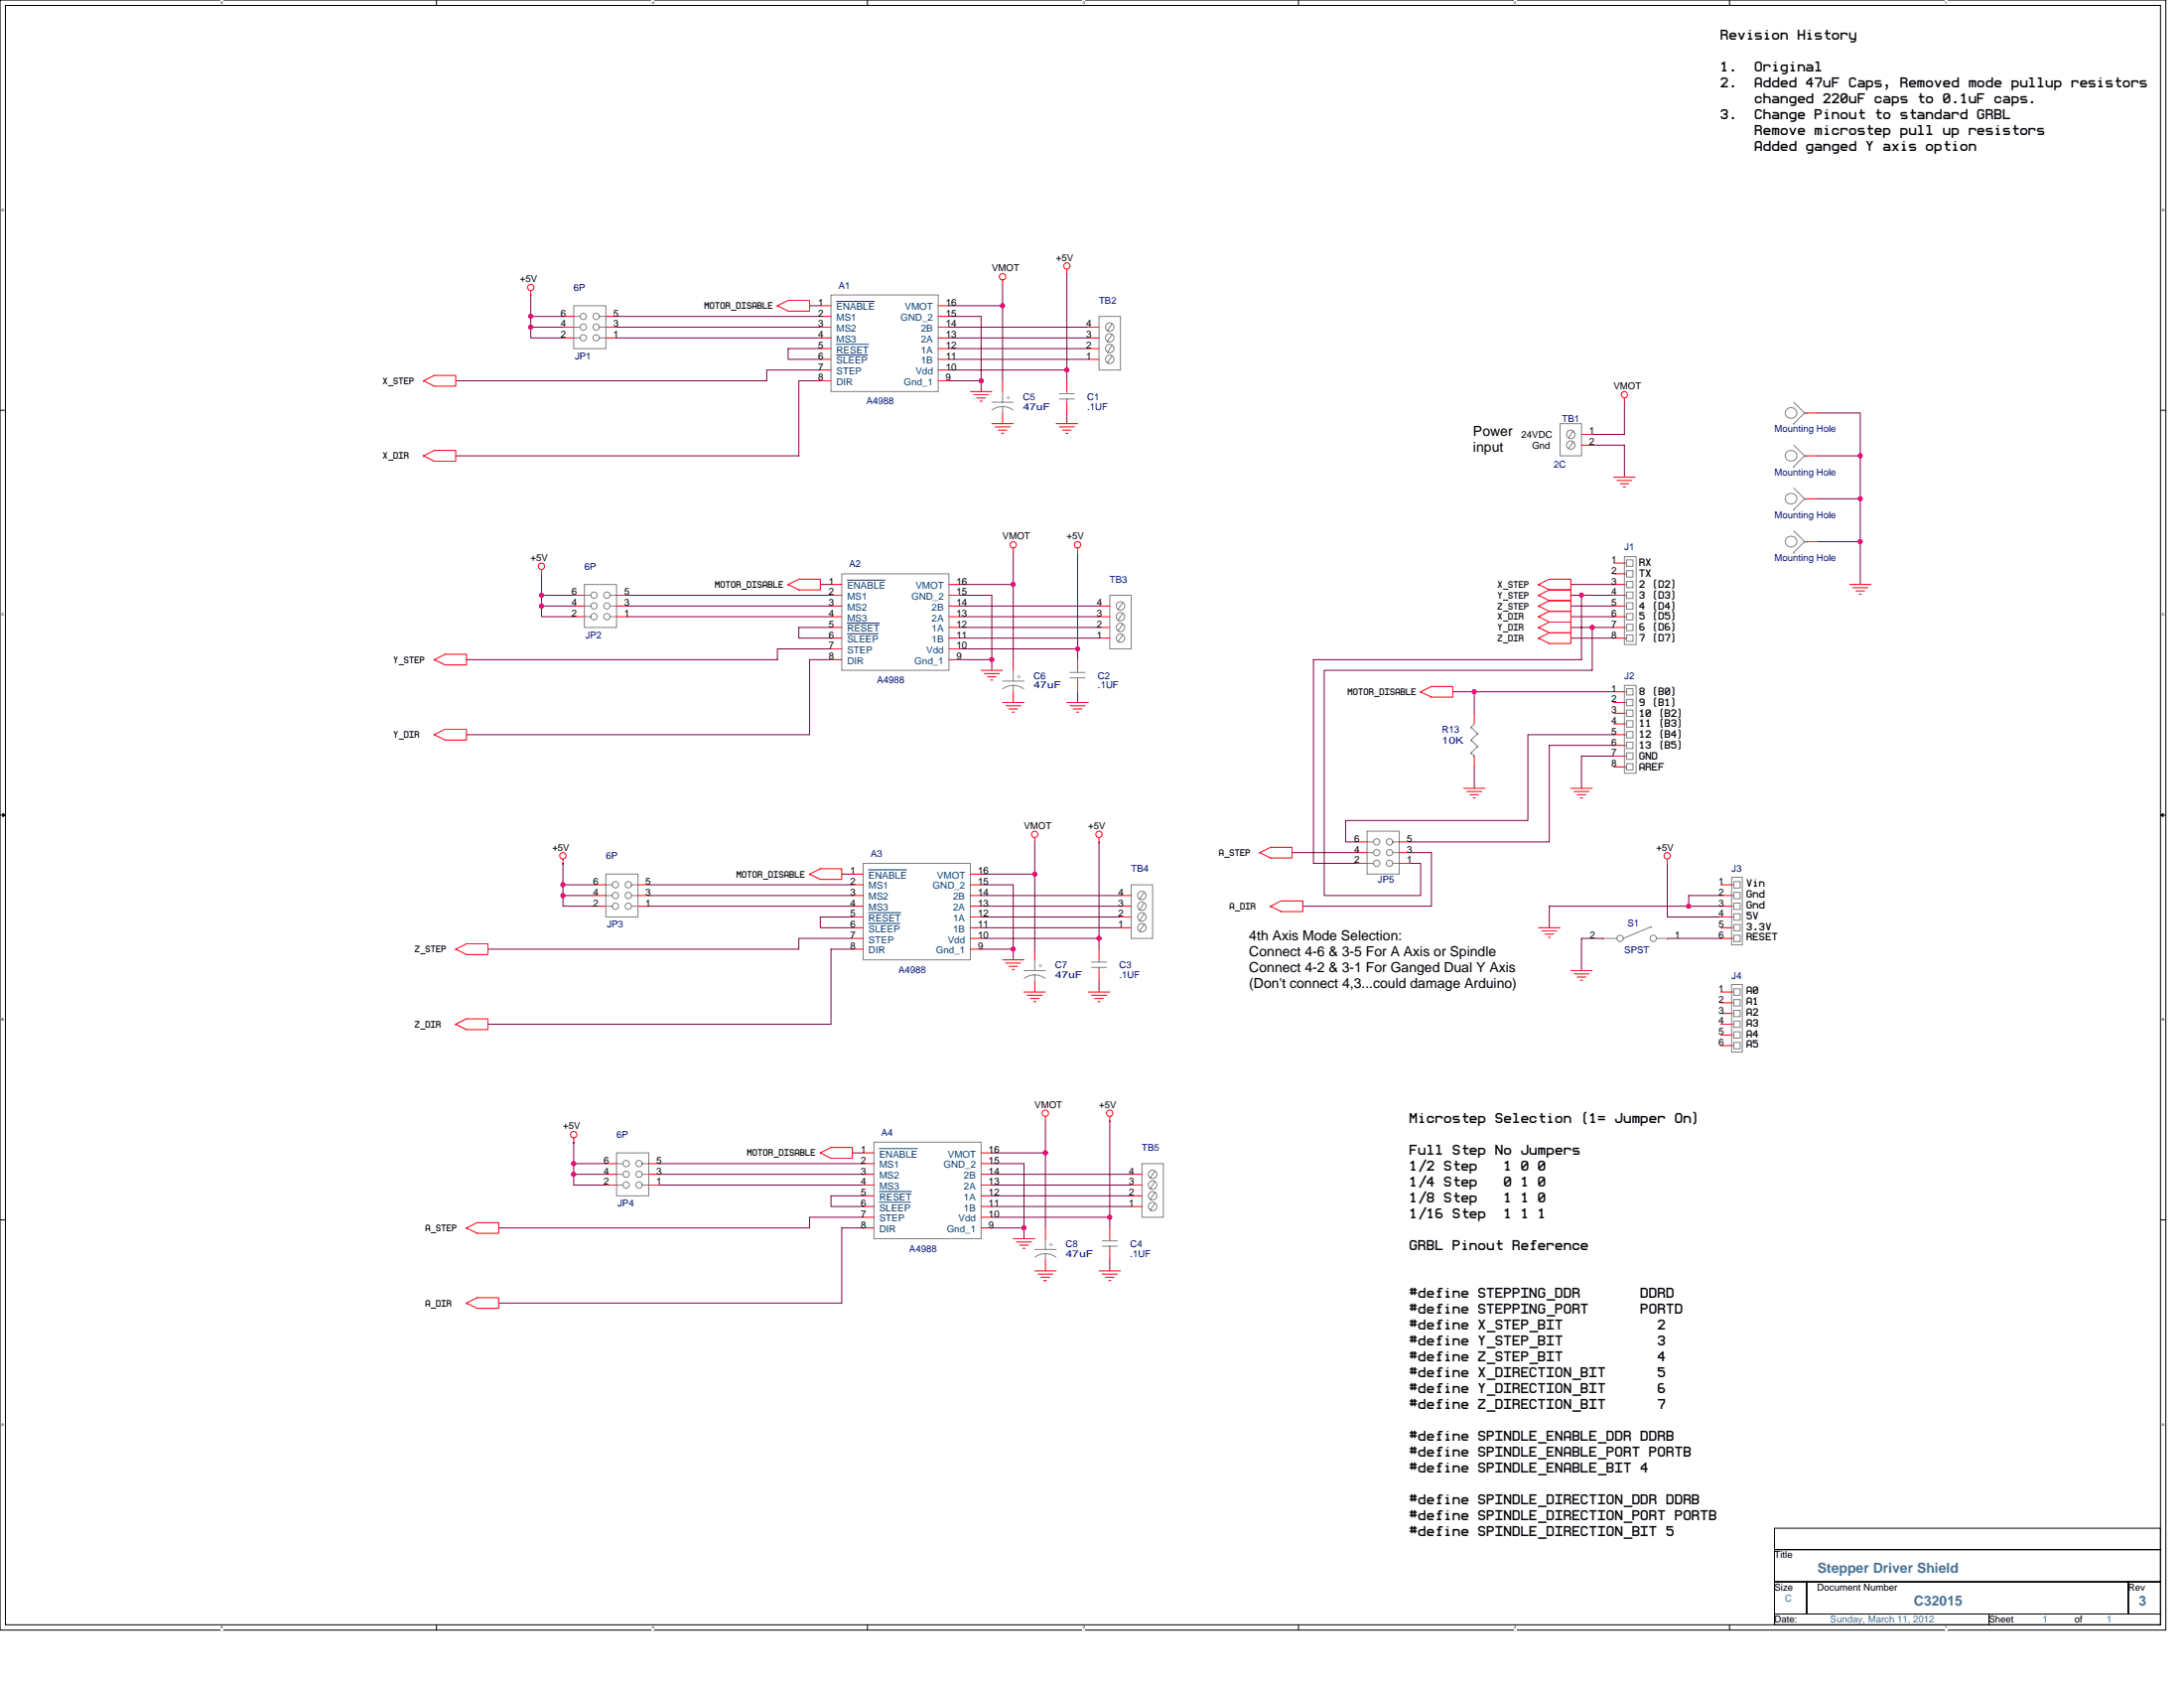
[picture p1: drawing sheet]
<svg xmlns="http://www.w3.org/2000/svg" width="559mm" height="432mm" viewBox="0 0 559 432" stroke-linecap="round" stroke-linejoin="round" font-family="sans-serif">
<path d="M0 0h554.1v417h-554.1zM1.4 1.4h551.4v414.2h-551.4z" fill="none" stroke="#000" stroke-width=".25"/>
<g fill="#fff">
<path d="M56.5 .2h.6v1.1h-.6z"/>
<path d="M56.5 415.8h.6v1.1h-.6z"/>
</g>
<path d="M111.7 0v1.4M111.7 415.6v1.4" fill="none" stroke="#000" stroke-width=".25"/>
<g fill="#fff">
<path d="M166.8 .2h.6v1.1h-.6z"/>
<path d="M166.8 415.8h.6v1.1h-.6z"/>
</g>
<path d="M222 0v1.4M222 415.6v1.4" fill="none" stroke="#000" stroke-width=".25"/>
<g fill="#fff">
<path d="M277.1 .2h.5v1.1h-.5z"/>
<path d="M277.1 415.8h.5v1.1h-.5z"/>
</g>
<path d="M332.2 0v1.4M332.2 415.6v1.4" fill="none" stroke="#000" stroke-width=".25"/>
<g fill="#fff">
<path d="M387.4 .2h.5v1.1h-.5z"/>
<path d="M387.4 415.8h.5v1.1h-.5z"/>
</g>
<path d="M442.5 0v1.4M442.5 415.6v1.4" fill="none" stroke="#000" stroke-width=".25"/>
<g fill="#fff">
<path d="M497.6 .2h.6v1.1h-.6z"/>
<path d="M497.6 415.8h.6v1.1h-.6z"/>
<path d="M.4 53.2h.7v1.1h-.7z"/>
<path d="M553.1 53.2h.7v1.1h-.7z"/>
<path d="M.4 156.7h.7v1.1h-.7z"/>
<path d="M553.1 156.7h.7v1.1h-.7z"/>
</g>
<path d="M0 104.9h1.4M552.8 104.9h1.4" fill="none" stroke="#000" stroke-width=".25"/>
<g fill="#fff">
<path d="M.4 260.3h.6v1.1h-.6z"/>
<path d="M553.1 260.3h.7v1.1h-.7z"/>
</g>
<path d="M0 208.5h1.4M552.8 208.5h1.4" fill="none" stroke="#000" stroke-width=".25"/>
<path d="M.7 208.1l.7 .4-.7 .4zM552.8 208.5l.7-.4v.8z" fill="#000" stroke="#000" stroke-width=".25"/>
<g fill="#fff">
<path d="M.4 363.8h.6v1.1h-.6z"/>
<path d="M553.1 363.8h.7v1.1h-.7z"/>
</g>
<path d="M0 312.1h1.4M552.8 312.1h1.4M454 390.9h98.8v5.5h-98.8zM454 396.4h98.8v8.2h-98.8zM454 404.6h8.3v8.3h-8.3zM454 412.9h54.9v2.7h-54.9zM462.3 404.6h82.3v8.3h-82.3zM508.9 412.9h43.9v2.7h-43.9zM544.6 404.6h8.2v8.3h-8.2z" fill="none" stroke="#000" stroke-width=".25"/>
<g fill="none" stroke="#800040" stroke-width=".25">
<path d="M135.8 75.5h.1M135.8 75.5v5.4M207.1 78.2h2.8M242.8 78.2h13.7M256.5 72.7v5.5M256.5 78.2h.1M256.5 78.2v19.2M273 70h.1M273 70v24.7M135.8 80.9h8.2M135.8 83.7v2.7h8.2M135.8 83.7h.1"/>
<path d="M135.8 80.9v2.8h8.2M157.8 80.9h52.1M157.8 83.7h52.1M157.8 86.4h52.1M209.9 89.2h-8.2v2.7h8.2M209.9 94.7h-13.7v2.7h-79.6M209.9 97.4h-5.5v19.2h-87.8M242.8 80.9h8.2v16.5M242.8 83.7h35.7M242.8 86.4h35.7M242.8 89.2h35.7M242.8 91.9h35.7"/>
<path d="M242.8 97.4h8.2M242.8 94.7h30.2M251 97.4h.1M251 97.4v2.8M273 94.7v2.7M273 105.6v2.8M407.4 113.9h8.2v8.2M415.6 102.9v8.2h-8.2M465 105.6h11v11M465 116.6h11M476 116.6h.1M476 116.6v32.9"/>
<path d="M465 138.6h11M465 127.6h11M476 138.6h.1M476 127.6h.1M138.6 146.8h.1M138.6 152.3h8.2M138.6 155v2.8h8.2M138.6 155h.1M138.6 152.3v2.7h8.2M138.6 146.8v5.5M160.5 157.8h52.1M160.5 155h52.1"/>
<path d="M160.5 152.3h52.1M209.9 149.5h2.7M245.5 149.5h13.7M245.5 152.3h8.3v16.4M245.5 155h35.7M245.5 157.8h35.7M259.2 141.3v8.2M259.2 149.5h.1M259.2 149.5v19.2M275.7 141.3h.1M275.7 141.3v24.7M401.9 149.5h11"/>
<path d="M401.9 157.8h11M401.9 155h11M401.9 152.3h.1M401.9 152.3h2.7M404.6 152.3h8.3M404.6 152.3v16.4h-68.5v52.2h10.9M404.6 152.3h.1M212.6 160.5h-8.2v2.7h8.2M212.6 166h-13.7v2.7h-79.5M212.6 168.7h-5.5v19.2h-87.7M245.5 160.5h35.7M245.5 163.2h35.7"/>
<path d="M245.5 168.7h8.3M245.5 166h30.2M253.8 168.7h.1M253.8 168.7v2.8M275.7 166v2.7M275.7 177v2.7M371.7 177h5.5v5.5M377.2 177h.1M377.2 177h35.7M401.9 163.2h11M401.9 160.5h5.5v11h-68.6v57.6h24.7v-8.2h-2.7M407.4 160.5h.1"/>
<path d="M407.4 160.5h5.5M377.2 196.2v5.5M412.9 193.4h-8.3v8.3M412.9 190.7h-16.5v24.7h-35.6M412.9 187.9h-22v22h-46.6v5.5h2.7M264.8 215.4v8.2M281.2 215.4h.1M281.2 215.4v24.7M330.6 218.1h16.4M360.8 218.1h5.4v13.7h-32.9M144 220.9h.1M144 226.3h8.3"/>
<path d="M144 229.1v2.7h8.3M144 229.1h.1M144 226.3v2.8h8.3M144 220.9v5.4M166 229.1h52.1M166 231.8h52.1M166 226.3h52.1M215.4 223.6h2.7M218.1 234.6h-8.2v2.7h8.2M251 223.6h13.8M251 226.3h8.2v16.5M251 229.1h35.7"/>
<path d="M251 231.8h35.7M251 234.6h35.7M251 237.3h35.7M264.8 223.6h.1M264.8 223.6v19.2M426.6 220.9v13.7h13.7M432.1 231.8h.1M432.1 231.8h-35.7v5.5M432.1 231.8h8.2M440.3 229.1h-8.2v2.7M218.1 240.1h-13.7v2.7h-79.6M218.1 242.8h-5.5v19.2h-87.8"/>
<path d="M251 242.8h8.2M251 240.1h30.2M259.2 242.8h.1M259.2 242.8v2.7M281.2 240.1v2.7M281.2 251v2.8M410.1 240.1h-5.5v8.2M426.6 240.1h13.7M146.8 292.2h.1M146.8 297.7v2.7M146.8 297.7h8.2M146.8 292.2v5.5"/>
<path d="M168.7 297.7h52.2M218.1 294.9h2.8M253.8 294.9h13.7M253.8 297.7h8.2v16.4M267.5 286.7v8.2M267.5 294.9h.1M267.5 294.9v19.2M284 286.7h.1M284 286.7v24.7M146.8 300.4h.1M146.8 300.4h8.2M146.8 300.4v2.7h8.2"/>
<path d="M168.7 300.4h52.2M168.7 303.1h52.2M220.9 305.9h-8.3v2.7h8.3M220.9 311.4h-13.8v2.7h-79.5M220.9 314.1h-5.5v19.2h-87.8M253.8 300.4h35.6M253.8 303.1h35.6M253.8 305.9h35.6M253.8 308.6h35.6M253.8 314.1h8.2M253.8 311.4h30.2M262 314.1h.1"/>
<path d="M262 314.1v2.8M284 311.4v2.7M284 322.3v2.8"/>
</g>
<g fill="#f0f" stroke="#f0f" stroke-width=".25">
<circle cx="251" cy="97.4" r=".54"/>
<circle cx="135.8" cy="80.9" r=".54"/>
<circle cx="273" cy="94.6" r=".54"/>
<circle cx="135.8" cy="83.7" r=".54"/>
<circle cx="253.8" cy="168.7" r=".54"/>
<circle cx="138.5" cy="152.3" r=".54"/>
<circle cx="275.7" cy="166" r=".54"/>
<circle cx="138.5" cy="155" r=".54"/>
<circle cx="259.2" cy="242.8" r=".54"/>
<circle cx="144" cy="226.3" r=".54"/>
<circle cx="281.2" cy="240" r=".54"/>
<circle cx="144" cy="229.1" r=".54"/>
<circle cx="146.8" cy="297.7" r=".54"/>
<circle cx="262" cy="314.1" r=".54"/>
<circle cx="283.9" cy="311.4" r=".54"/>
<circle cx="146.8" cy="300.4" r=".54"/>
<circle cx="432.1" cy="231.8" r=".54"/>
<circle cx="407.4" cy="160.5" r=".54"/>
<circle cx="377.2" cy="176.9" r=".54"/>
<circle cx="476" cy="138.5" r=".54"/>
<circle cx="476" cy="116.6" r=".54"/>
<circle cx="476" cy="127.6" r=".54"/>
<circle cx="256.5" cy="78.2" r=".54"/>
<circle cx="267.5" cy="294.9" r=".54"/>
<circle cx="259.2" cy="149.5" r=".54"/>
<circle cx="264.7" cy="223.6" r=".54"/>
<circle cx="404.6" cy="152.3" r=".54"/>
</g>
<g fill="none" stroke="#f00" stroke-width=".25">
<path d="M135.8 74.4v1.1M198.9 78.2l2.8-1.4h5.4v2.8h-5.4zM198.9 78.2h.1M209.9 78.2h2.7M240.1 78.2h2.7M256.5 71.6v1.1M273 68.9v1.1M108.4 97.4l2.7-1.4h5.5v2.8h-5.5zM108.4 97.4h.1M144 80.9h2.8M144 83.7h2.8M144 86.4h2.8"/>
<path d="M155 80.9h2.8M155 83.7h2.8M155 86.4h2.8M209.9 80.9h2.7M209.9 83.7h2.7M209.9 86.4h2.7M209.9 89.2h2.7M209.9 91.9h2.7M209.9 94.7h2.7M209.9 97.4h2.7M240.1 80.9h2.7M240.1 83.7h2.7"/>
<path d="M240.1 86.4h2.7M240.1 89.2h2.7M240.1 91.9h2.7M240.1 94.7h2.7M240.1 97.4h2.7M256.5 97.4v2.8M273 97.4v2.8M278.5 83.7h2.7M278.5 86.4h2.7M278.5 89.2h2.7M278.5 91.9h2.7M108.4 116.6l2.7-1.4h5.5v2.8h-5.5z"/>
<path d="M108.4 116.6h.1M248.3 100.2h5.5M249.1 101h3.8M249.9 101.8h2.2M250.8 102.6h.5M253.8 108.4h5.4M254.6 109.2h3.8M255.4 110h2.2M256.2 110.8h.6M256.5 105.6v2.8M270.2 108.4h5.5M271.1 109.2h3.8"/>
<path d="M271.9 110h2.2M272.7 110.8h.5M273 102.9v2.7M404.6 111.1h2.8M404.6 113.9h2.8M415.6 101.8v1.1M462.3 105.6h2.7M462.3 116.6h2.7M412.9 122.1h5.5M413.7 122.9h3.8M414.5 123.7h2.2M415.4 124.6h.5"/>
<path d="M462.3 127.6h2.7M462.3 138.6h2.7M138.6 145.7v1.1M146.8 152.3h2.7M146.8 155h2.7M146.8 157.8h2.7M157.8 152.3h2.7M157.8 155h2.7M157.8 157.8h2.7M201.7 149.5l2.7-1.3h5.5v2.7h-5.5zM201.7 149.5h.1M212.6 149.5h2.8"/>
<path d="M212.6 152.3h2.8M212.6 155h2.8M212.6 157.8h2.8M242.8 149.5h2.7M242.8 152.3h2.7M242.8 155h2.7M242.8 157.8h2.7M259.2 140.2v1.1M275.7 140.2v1.1M281.2 155h2.8M281.2 157.8h2.8M393.7 149.5l2.7-1.3h5.5v2.7h-5.5"/>
<path d="M393.7 149.5h.1M393.7 152.3h.1M393.7 155h.1M393.7 157.8h.1M393.7 149.5l2.7 1.4M393.7 152.3l2.7 1.3M393.7 155l2.7 1.4M393.7 157.8l2.7 1.3M396.4 150.9h5.5v2.7h-5.5M396.4 153.6h5.5v2.8h-5.5M396.4 156.4h5.5v2.7h-5.5M396.4 159.1h5.5v2.8h-5.5"/>
<path d="M396.4 150.9l-2.7 1.4M396.4 153.6l-2.7 1.4M396.4 156.4l-2.7 1.4M396.4 159.1l-2.7 1.4M412.9 149.5h2.7M412.9 152.3h2.7M412.9 155h2.7M412.9 157.8h2.7M412.9 144h2.7M412.9 146.8h2.7M473.2 149.5h5.5M474 150.3h3.9"/>
<path d="M474.9 151.2h2.2M475.7 152h.5M111.1 168.7l2.8-1.3h5.5v2.7h-5.5zM111.1 168.7h.1M212.6 160.5h2.8M212.6 163.2h2.8M212.6 166h2.8M212.6 168.7h2.8M242.8 160.5h2.7M242.8 163.2h2.7M242.8 166h2.7M242.8 168.7h2.7"/>
<path d="M251 171.5h5.5M251.8 172.3h3.9M252.7 173.1h2.2M253.5 173.9h.5M256.5 179.7h5.5M259.2 168.7v2.8M259.2 177v2.7M273 179.7h5.5M275.7 168.7v2.8M275.7 174.2v2.8M281.2 160.5h2.8M281.2 163.2h2.8"/>
<path d="M363.5 177l2.7-1.4h5.5v2.7h-5.5zM363.5 177h.1M393.7 163.2h.1M393.7 160.5h.1M393.7 160.5l2.7 1.4M396.4 161.9h5.5v2.7h-5.5l-2.7-1.4M396.4 161.9l-2.7 1.3M412.9 160.5h2.7M412.9 163.2h2.7M412.9 177h2.7M412.9 179.7h2.7M111.1 187.9l2.8-1.3h5.5v2.7h-5.5z"/>
<path d="M111.1 187.9h.1M257.3 180.5h3.9M258.2 181.4h2.1M259 182.2h.5M273.8 180.5h3.8M274.6 181.4h2.2M275.4 182.2h.6M377.2 182.5v2.7M377.2 193.4v2.8M412.9 182.5h2.7M412.9 185.2h2.7M412.9 187.9h2.7"/>
<path d="M412.9 190.7h2.7M412.9 193.4h2.7M412.9 196.2h2.7M144 219.8v1.1M264.8 214.3v1.1M281.2 214.3v1.1M322.3 218.1l2.8-1.4h5.5v2.8h-5.5zM322.3 218.1h.1M347 218.1h2.8M347 215.4h2.8M358 218.1h2.8M358 215.4h2.8"/>
<path d="M374.5 201.7h5.5M375.3 202.5h3.8M376.1 203.3h2.2M376.9 204.1h.6M401.9 201.7h5.5M402.7 202.5h3.9M403.5 203.3h2.2M404.4 204.1h.5M426.6 219.8v1.1M152.3 226.3h2.7M152.3 229.1h2.7M152.3 231.8h2.7"/>
<path d="M163.2 226.3h2.8M163.2 229.1h2.8M163.2 231.8h2.8M207.1 223.6l2.8-1.4h5.5v2.8h-5.5zM207.1 223.6h.1M218.1 223.6h2.8M218.1 226.3h2.8M218.1 229.1h2.8M218.1 231.8h2.8M218.1 234.6h2.8M218.1 237.3h2.8M248.3 223.6h2.7"/>
<path d="M248.3 226.3h2.7M248.3 229.1h2.7M248.3 231.8h2.7M248.3 234.6h2.7M248.3 237.3h2.7M286.7 229.1h2.7M286.7 231.8h2.7M286.7 234.6h2.7M286.7 237.3h2.7M325.1 231.8l2.7-1.3h5.5v2.7h-5.5zM325.1 231.8h.1M347 220.9h2.8"/>
<path d="M358 220.9h2.8M393.7 237.3h5.5M394.5 238.1h3.8M395.3 239h2.2M396.1 239.8h.6M440.3 226.3h2.8M440.3 229.1h2.8M440.3 231.8h2.8M440.3 234.6h2.8M440.3 237.3h2.8M116.6 242.8l2.8-1.4h5.4v2.8h-5.4zM116.6 242.8h.1"/>
<path d="M218.1 240.1h2.8M218.1 242.8h2.8M248.3 240.1h2.7M248.3 242.8h2.7M256.5 245.5h5.5M257.3 246.4h3.9M258.2 247.2h2.1M259 248h.5M262 253.8h5.5M262.8 254.6h3.9M263.7 255.4h2.1M264.5 256.2h.5"/>
<path d="M264.8 242.8v2.7M264.8 251v2.8M278.5 253.8h5.5M279.3 254.6h3.8M280.1 255.4h2.2M280.9 256.2h.6M281.2 242.8v2.7M281.2 248.3v2.7M401.9 248.3h5.5M402.7 249.1h3.9M403.5 249.9h2.2M404.4 250.8h.5"/>
<path d="M410.1 240.1h.1M426.6 240.1h.1M440.3 240.1h2.8M440.3 253.8h2.8M440.3 256.5h2.8M440.3 259.2h2.8M116.6 262l2.8-1.4h5.4v2.8h-5.4zM116.6 262h.1M440.3 262h2.8M440.3 264.8h2.8M440.3 267.5h2.8M146.8 291.1v1.1"/>
<path d="M155 297.7h2.8M166 297.7h2.7M209.9 294.9l2.7-1.4h5.5v2.8h-5.5zM209.9 294.9h.1M220.9 297.7h2.7M220.9 294.9h2.7M251 297.7h2.8M251 294.9h2.8M267.5 285.6v1.1M284 285.6v1.1M119.4 314.1l2.7-1.3h5.5v2.7h-5.5zM119.4 314.1h.1"/>
<path d="M155 303.1h2.8M155 300.4h2.8M166 303.1h2.7M166 300.4h2.7M220.9 303.1h2.7M220.9 300.4h2.7M220.9 305.9h2.7M220.9 308.6h2.7M220.9 311.4h2.7M220.9 314.1h2.7M251 303.1h2.8M251 300.4h2.8"/>
<path d="M251 305.9h2.8M251 308.6h2.8M251 311.4h2.8M251 314.1h2.8M259.2 316.9h5.6M260.1 317.7h3.8M260.9 318.5h2.2M261.7 319.3h.6M267.5 314.1v2.8M284 314.1v2.8M284 319.6v2.7M289.4 303.1h2.8"/>
<path d="M289.4 300.4h2.8M289.4 305.9h2.8M289.4 308.6h2.8M119.4 333.3l2.7-1.3h5.5v2.7h-5.5zM119.4 333.3h.1M264.8 325.1h5.4M265.6 325.9h3.8M266.4 326.7h2.2M267.2 327.6h.1M267.2 327.6h.6M267.5 322.3v2.8M281.2 325.1h5.5"/>
<path d="M282 325.9h3.9M282.9 326.7h2.2M283.7 327.6h.5"/>
<circle cx="135.8" cy="73.5" r=".8"/>
<circle cx="256.5" cy="70.8" r=".81"/>
<circle cx="273" cy="68" r=".81"/>
<circle cx="415.6" cy="101" r=".8"/>
<circle cx="259.2" cy="139.4" r=".81"/>
<circle cx="275.7" cy="139.4" r=".81"/>
<circle cx="138.5" cy="144.9" r=".81"/>
<circle cx="144" cy="218.9" r=".81"/>
<circle cx="264.7" cy="213.4" r=".81"/>
<circle cx="281.2" cy="213.4" r=".81"/>
<circle cx="426.6" cy="218.9" r=".81"/>
<circle cx="146.8" cy="290.2" r=".81"/>
<circle cx="267.5" cy="284.8" r=".81"/>
<circle cx="283.9" cy="284.8" r=".81"/>
</g>
<g fill="none" stroke="#808080" stroke-width=".25">
<path d="M146.8 78.2h8.2v11h-8.2zM212.6 75.5h27.5v24.7h-27.5zM146.8 83.7h1.6M146.8 80.9h1.6M146.8 86.4h1.6M148.4 86.4h.1M153.4 83.7h1.6M153.4 86.4h1.6M153.4 80.9h.1M153.4 80.9h1.6M281.2 80.9h5.5v13.8h-5.5zM283.4 92.8h.1"/>
<path d="M283.4 90h.1M283.4 87.2h.1M283.4 84.5h.1M284.5 91.1l-1.1 1.7M284.5 88.3l-1.1 1.7M284.5 85.6l-1.1 1.6M284.5 82.9l-1.1 1.6M253.8 102.9h5.4M253.8 104.9l1.3-.7 1.4-.2 1.4 .2 1.3 .7M256.5 104v1.6M256.5 100.2v2.7M271.1 102.1h3.8"/>
<path d="M271.1 100.7h3.8M273 100.2v.5M273 102.1h.1M273 102.1v.8M399.2 108.4h5.4v8.2h-5.4zM402.5 110.3h.1M402.5 113.1h.1M402.5 110.3l-1.1 1.7M402.5 113.1l-1.1 1.6M459 108.4h.1M459 119.4h.1M459 102.9l2.7 2.7"/>
<path d="M459 113.9l2.7 2.7M461.7 105.6h.1M461.7 116.6h.1M461.7 105.6l-2.7 2.8M461.7 105.6h.6M461.7 116.6l-2.7 2.8M461.7 116.6h.6M462.3 105.6h.1M462.3 116.6h.1M457.1 126.8a1.42 1.42 0 0 1 2.4 0 1.42 1.42 0 0 1-1.2 2.1 1.36 1.36 0 0 1-1.3-.7 1.36 1.36 0 0 1 .1-1.4zM459 130.3h.1M459 124.8l2.7 2.8"/>
<path d="M459 135.8l2.7 2.8M461.7 127.6h.1M461.7 138.6h.1M461.7 127.6l-2.7 2.7M461.7 127.6h.6M461.7 138.6l-2.7 2.7M461.7 138.6h.6M462.3 127.6h.1M462.3 138.6h.1M149.5 149.5h8.3v11h-8.3zM149.5 155h1.7M149.5 152.3h1.7"/>
<path d="M149.5 157.8h1.7M151.2 157.8h.1M156.1 155h1.7M156.1 157.8h1.7M156.1 152.3h.1M156.1 152.3h1.7M215.4 146.8h27.4v24.7h-27.4zM284 152.3h5.4v13.7h-5.4zM286.1 158.6h.1M286.1 155.8h.1M287.2 159.7l-1.1 1.6M287.2 156.9l-1.1 1.7"/>
<path d="M287.2 154.2l-1.1 1.6M415.6 142.4h3v22.5h-3zM415.6 157.8h.6M415.6 152.3h.6M415.6 144h.6M415.6 146.8h.6M415.6 149.5h.6M415.6 155h.6M416.2 143.2h1.6v1.7h-1.6zM416.2 146h1.6v1.6h-1.6zM416.2 148.7h1.6v1.6h-1.6zM416.2 151.4h1.6v1.7h-1.6z"/>
<path d="M416.2 154.2h1.6v1.6h-1.6zM416.2 156.9h1.6v1.7h-1.6zM416.2 159.7h1.6v1.6h-1.6zM416.2 144h.1M416.2 146.8h.1M416.2 149.5h.1M416.2 152.3h.1M416.2 155h.1M416.2 157.8h.1M459 141.3h.1M256.5 174.2h5.5M256.6 176.2l1.2-.6 1.4-.3 1.5 .3 1.2 .6"/>
<path d="M259.2 175.3v1.7M259.2 171.5v2.7M273.8 173.4h3.8M273.8 172h3.8M275.7 171.5v.5M275.7 173.4h.1M275.7 173.4v.8M286.1 164.1h.1M286.1 161.3h.1M287.2 162.4l-1.1 1.7M415.6 175.3h3v22.5h-3zM415.6 177h.6"/>
<path d="M415.6 179.7h.6M415.6 163.2h.6M415.6 160.5h.6M415.9 163.2h.1M416.2 176.1h1.6v1.7h-1.6zM416.2 178.9h1.6v1.6h-1.6zM416.2 162.4h1.6v1.7h-1.6zM416.2 177h.1M416.2 179.7h.1M416.2 160.5h.1M416.2 163.2h.1M376.4 186h.1"/>
<path d="M376.4 189.3h.1M376.4 192.6h.1M376.4 186l1.6 1.7M376.4 189.3l1.6 1.6M376.4 192.6l.8 .8M377.2 193.4h.1M377.2 185.2l-.8 .8M378 187.7h.1M378 190.9h.1M378 187.7l-1.6 1.6M378 190.9l-1.6 1.7M415.6 196.2h.6"/>
<path d="M415.6 182.5h.6M415.6 185.2h.6M415.6 187.9h.6M415.6 190.7h.6M415.6 193.4h.6M415.9 196.2h.1M416.2 181.6h1.6v1.7h-1.6zM416.2 184.4h1.6v1.6h-1.6zM416.2 187.1h1.6v1.7h-1.6zM416.2 189.9h1.6v1.6h-1.6zM416.2 192.6h1.6v1.6h-1.6zM416.2 195.3h1.6v1.7h-1.6z"/>
<path d="M416.2 182.5h.1M416.2 185.2h.1M416.2 187.9h.1M416.2 190.7h.1M416.2 193.4h.1M416.2 196.2h.1M349.8 212.6h8.2v11h-8.2zM349.8 218.1h1.6M349.8 215.4h1.6M356.4 218.1h1.6M356.4 215.4h.1M356.4 215.4h1.6"/>
<path d="M155 223.6h8.2v11h-8.2zM155 229.1h1.7M155 226.3h1.7M155 231.8h1.7M156.7 231.8h.1M161.6 229.1h1.6M161.6 231.8h1.6M161.6 226.3h.1M161.6 226.3h1.6M220.9 220.9h27.4v24.6h-27.4zM289.4 226.3h5.5v13.8h-5.5zM291.6 238.1h.1"/>
<path d="M291.6 235.4h.1M291.6 232.6h.1M291.6 229.9h.1M292.7 236.5l-1.1 1.6M292.7 233.7l-1.1 1.7M292.7 231l-1.1 1.6M292.7 228.3l-1.1 1.6M349.8 220.9h1.6M351.4 220.9h.1M356.4 220.9h1.6M422.5 237h.1M422.5 237l-7.1 3.1"/>
<path d="M443.1 224.4h2.7v17.3h-2.7zM443.1 226.3h.5M443.1 229.1h.5M443.1 231.8h.5M443.1 234.6h.5M443.1 237.3h.5M443.6 225.5h1.6v1.7h-1.6zM443.6 228.3h1.6v1.6h-1.6zM443.6 231h1.6v1.6h-1.6zM443.6 233.7h1.6v1.7h-1.6zM443.6 236.5h1.6v1.6h-1.6zM443.6 239.2h1.6v1.7h-1.6z"/>
<path d="M443.6 226.3h.1M443.6 229.1h.1M443.6 231.8h.1M443.6 234.6h.1M443.6 237.3h.1M262 248.3h5.5M264.7 249.4l1.4 .2 1.3 .7M264.7 249.4l-1.4 .2-1.3 .7M264.8 249.4v1.6M264.8 245.5v2.8M279.3 247.5h3.8M279.3 246.1h3.8"/>
<path d="M281.2 245.5v.6M281.2 247.5h.1M281.2 247.5v.8M410.1 240.1h.1M410.1 240.1h3.6M423.8 240.1h2.5M443.1 251.8h2.7v17.3h-2.7zM443.1 240.1h.5M443.1 253.8h.5M443.1 256.5h.5M443.1 259.2h.5M443.6 252.9h1.6v1.7h-1.6z"/>
<path d="M443.6 255.7h1.6v1.6h-1.6zM443.6 258.4h1.6v1.7h-1.6zM443.6 240.1h.1M443.6 253.8h.1M443.6 256.5h.1M443.6 259.2h.1M443.1 262h.5M443.1 264.8h.5M443.1 267.5h.5M443.6 261.2h1.6v1.6h-1.6zM443.6 263.9h1.6v1.7h-1.6zM443.6 266.7h1.6v1.6h-1.6z"/>
<path d="M443.6 262h.1M443.6 264.8h.1M443.6 267.5h.1M157.8 294.9h8.2v11h-8.2zM157.8 297.7h1.6M164.3 297.7h.1M164.3 297.7h1.7M223.6 292.2h27.4v24.7h-27.4zM292.2 297.7h5.5v13.7h-5.5zM295.5 299.6l-1.1 1.6M157.8 300.4h1.6M157.8 303.1h1.6"/>
<path d="M159.4 303.1h.1M164.3 300.4h1.7M164.3 303.1h1.7M264.8 319.6h5.4M267.5 316.9v2.7M282 318.8h3.9M282 317.4h3.9M284 316.9v.5M284 318.8h.1M284 318.8v.8M294.4 309.5h.1M294.4 306.7h.1"/>
<path d="M294.4 304h.1M294.4 301.2h.1M295.5 307.8l-1.1 1.7M295.5 305.1l-1.1 1.6M295.5 302.3l-1.1 1.7M267.5 320.7l1.4 .2 1.3 .7M267.5 320.7l-1.4 .2-1.3 .7M267.5 320.7v1.6"/>
<circle cx="149.2" cy="83.7" r=".81"/>
<circle cx="149.2" cy="80.9" r=".8"/>
<circle cx="149.2" cy="86.4" r=".8"/>
<circle cx="152.5" cy="83.7" r=".81"/>
<circle cx="152.5" cy="80.9" r=".81"/>
<circle cx="152.5" cy="86.4" r=".81"/>
<circle cx="283.9" cy="91.9" r="1.09"/>
<circle cx="283.9" cy="83.7" r="1.09"/>
<circle cx="283.9" cy="89.2" r="1.09"/>
<circle cx="283.9" cy="86.4" r="1.09"/>
<circle cx="401.9" cy="111.1" r="1.09"/>
<circle cx="401.9" cy="113.9" r="1.08"/>
<circle cx="458.3" cy="105.7" r="1.43"/>
<circle cx="458.3" cy="116.6" r="1.43"/>
<circle cx="458.3" cy="138.6" r="1.43"/>
<circle cx="152" cy="152.3" r=".81"/>
<circle cx="152" cy="157.7" r=".81"/>
<circle cx="152" cy="155" r=".81"/>
<circle cx="155.3" cy="152.3" r=".81"/>
<circle cx="155.3" cy="157.7" r=".81"/>
<circle cx="155.3" cy="155" r=".8"/>
<circle cx="286.7" cy="157.7" r="1.09"/>
<circle cx="286.7" cy="155" r="1.08"/>
<circle cx="286.7" cy="160.5" r="1.09"/>
<circle cx="286.7" cy="163.2" r="1.08"/>
<circle cx="352.2" cy="215.4" r=".81"/>
<circle cx="352.2" cy="218.1" r=".81"/>
<circle cx="355.5" cy="215.4" r=".81"/>
<circle cx="355.5" cy="218.1" r=".81"/>
<circle cx="157.5" cy="226.3" r=".81"/>
<circle cx="157.5" cy="229.1" r=".81"/>
<circle cx="157.5" cy="231.8" r=".81"/>
<circle cx="160.8" cy="226.3" r=".81"/>
<circle cx="160.8" cy="229.1" r=".81"/>
<circle cx="160.8" cy="231.8" r=".81"/>
<circle cx="292.2" cy="234.6" r="1.09"/>
<circle cx="292.2" cy="229.1" r="1.09"/>
<circle cx="292.2" cy="237.3" r="1.08"/>
<circle cx="292.2" cy="231.8" r="1.08"/>
<circle cx="352.2" cy="220.8" r=".81"/>
<circle cx="355.5" cy="220.8" r=".81"/>
<circle cx="414.5" cy="240" r=".81"/>
<circle cx="423" cy="240" r=".81"/>
<circle cx="160.2" cy="297.7" r=".81"/>
<circle cx="163.5" cy="297.7" r=".81"/>
<circle cx="160.2" cy="303.1" r=".81"/>
<circle cx="160.2" cy="300.4" r=".81"/>
<circle cx="163.5" cy="303.1" r=".81"/>
<circle cx="163.5" cy="300.4" r=".81"/>
<circle cx="294.9" cy="303.1" r="1.09"/>
<circle cx="294.9" cy="308.6" r="1.09"/>
<circle cx="294.9" cy="305.9" r="1.09"/>
<circle cx="294.9" cy="300.4" r="1.09"/>
</g>
<path d="M214 77.1h9.8M214 88.1h8.2M214 90.8h8M216.7 148.4h9.8M216.7 159.4h8.3M216.7 162.1h8M222.2 222.5h9.8M222.2 233.5h8.3M222.2 236.2h8M225 293.8h9.7M225 304.8h8.2M225 307.5h8" fill="none" stroke="#004080" stroke-width=".25"/>
<g font-size="3.6">
<text x="376.9" y="111.6">Power</text>
<text x="376.9" y="115.7">input</text>
<text x="319.6" y="240.5">4th Axis Mode Selection:</text>
<text x="319.6" y="244.6">Connect 4-6 &amp; 3-5 For A Axis or Spindle</text>
<text x="319.6" y="248.7">Connect 4-2 &amp; 3-1 For Ganged Dual Y Axis</text>
<text x="319.6" y="252.8">(Don't connect 4,3...could damage Arduino)</text>
</g>
<g font-size="3.6" fill="#408080">
<text x="465" y="402.5">Stepper Driver Shield</text>
<text x="489.7" y="410.7">C32015</text>
<text x="547.3" y="410.7">3</text>
</g>
<g font-size="3.3">
<text x="440.3" y="10.2">Revision History</text>
<text x="440.3" y="18.3">1.</text>
<text x="440.3" y="22.4">2.</text>
<text x="449.1" y="18.3">Original</text>
<text x="449.1" y="22.4">Added 47uF Caps, Removed mode pullup resistors</text>
<text x="449.1" y="26.5">changed 220uF caps to 0.1uF caps.</text>
<text x="440.3" y="30.5">3.</text>
<text x="449.1" y="30.5">Change Pinout to standard GRBL</text>
<text x="449.1" y="34.6">Remove microstep pull up resistors</text>
<text x="449.1" y="38.6">Added ganged Y axis option</text>
<text x="360.8" y="287.3">Microstep Selection (1= Jumper On)</text>
<text x="360.8" y="295.4">Full Step No Jumpers</text>
<text x="360.8" y="299.5">1/2 Step</text>
<text x="384.8" y="299.5">1 0 0</text>
<text x="360.8" y="303.5">1/4 Step</text>
<text x="384.8" y="303.5">0 1 0</text>
<text x="360.8" y="307.6">1/8 Step</text>
<text x="360.8" y="311.7">1/16 Step</text>
<text x="384.8" y="307.6">1 1 0</text>
<text x="384.8" y="311.7">1 1 1</text>
<text x="360.8" y="319.8">GRBL Pinout Reference</text>
<text x="360.8" y="332">#define STEPPING_DDR</text>
<text x="419.8" y="332">DDRD</text>
<text x="360.8" y="336">#define STEPPING_PORT</text>
<text x="360.8" y="340.1">#define X_STEP_BIT</text>
<text x="419.8" y="336">PORTD</text>
<text x="424.2" y="340.1">2</text>
<text x="360.8" y="344.2">#define Y_STEP_BIT</text>
<text x="424.2" y="344.2">3</text>
<text x="360.8" y="348.2">#define Z_STEP_BIT</text>
<text x="360.8" y="352.3">#define X_DIRECTION_BIT</text>
<text x="424.2" y="348.2">4</text>
<text x="424.2" y="352.3">5</text>
<text x="360.8" y="356.4">#define Y_DIRECTION_BIT</text>
<text x="424.2" y="356.4">6</text>
<text x="360.8" y="360.4">#define Z_DIRECTION_BIT</text>
<text x="424.2" y="360.4">7</text>
<text x="360.8" y="368.6">#define SPINDLE_ENABLE_DDR DDRB</text>
<text x="360.8" y="372.6">#define SPINDLE_ENABLE_PORT PORTB</text>
<text x="360.8" y="376.7">#define SPINDLE_ENABLE_BIT 4</text>
<text x="360.8" y="384.8">#define SPINDLE_DIRECTION_DDR DDRB</text>
<text x="360.8" y="388.9">#define SPINDLE_DIRECTION_PORT PORTB</text>
<text x="360.8" y="392.9">#define SPINDLE_DIRECTION_BIT 5</text>
</g>
<g font-size="2.5">
<text x="253.8" y="69.4">VMOT</text>
<text x="270.2" y="66.7">+5V</text>
<text x="133.1" y="72.2">+5V</text>
<text x="143.5" y="83.7">4</text>
<text x="143.5" y="80.9">6</text>
<text x="157" y="83.7">3</text>
<text x="157" y="80.9">5</text>
<text x="209.3" y="80.9">2</text>
<text x="209.3" y="83.7">3</text>
<text x="209.3" y="78.2">1</text>
<text x="242" y="83.7">14</text>
<text x="242" y="80.9">15</text>
<text x="242" y="78.2">16</text>
<text x="277.9" y="83.7">4</text>
<text x="143.5" y="86.4">2</text>
<text x="157" y="86.4">1</text>
<text x="209.3" y="86.4">4</text>
<text x="209.3" y="89.2">5</text>
<text x="242" y="89.2">12</text>
<text x="242" y="86.4">13</text>
<text x="277.9" y="89.2">2</text>
<text x="277.9" y="86.4">3</text>
<text x="209.3" y="94.6">7</text>
<text x="209.3" y="91.9">6</text>
<text x="242" y="91.9">11</text>
<text x="242" y="94.6">10</text>
<text x="277.9" y="91.9">1</text>
<text x="209.3" y="97.4">8</text>
<text x="242" y="97.4">9</text>
<text x="412.9" y="99.6">VMOT</text>
<text x="389.3" y="112">24VDC</text>
<text x="406.6" y="111.1">1</text>
<text x="406.6" y="113.9">2</text>
<text x="392" y="114.7">Gnd</text>
<text x="135.8" y="143.5">+5V</text>
<text x="256.5" y="138">VMOT</text>
<text x="273" y="138">+5V</text>
<text x="212.1" y="149.5">1</text>
<text x="244.7" y="149.5">16</text>
<text x="412.3" y="144">1</text>
<text x="412.3" y="146.8">2</text>
<text x="412.3" y="149.5">3</text>
<text x="419.5" y="144.9">RX</text>
<text x="419.5" y="147.6">TX</text>
<text x="146.2" y="155">4</text>
<text x="146.2" y="152.3">6</text>
<text x="159.7" y="155">3</text>
<text x="159.7" y="152.3">5</text>
<text x="212.1" y="152.3">2</text>
<text x="212.1" y="155">3</text>
<text x="244.7" y="155">14</text>
<text x="244.7" y="152.3">15</text>
<text x="280.6" y="155">4</text>
<text x="412.3" y="152.3">4</text>
<text x="412.3" y="155">5</text>
<text x="419.5" y="150.4">2 (D2)</text>
<text x="419.5" y="153.1">3 (D3)</text>
<text x="419.5" y="155.9">4 (D4)</text>
<text x="146.2" y="157.7">2</text>
<text x="159.7" y="157.7">1</text>
<text x="212.1" y="157.7">4</text>
<text x="212.1" y="160.5">5</text>
<text x="244.7" y="160.5">12</text>
<text x="244.7" y="157.7">13</text>
<text x="280.6" y="160.5">2</text>
<text x="280.6" y="157.7">3</text>
<text x="412.3" y="157.7">6</text>
<text x="412.3" y="160.5">7</text>
<text x="419.5" y="158.6">5 (D5)</text>
<text x="419.5" y="161.4">6 (D6)</text>
<text x="212.1" y="166">7</text>
<text x="212.1" y="163.2">6</text>
<text x="244.7" y="163.2">11</text>
<text x="244.7" y="166">10</text>
<text x="280.6" y="163.2">1</text>
<text x="412.3" y="163.2">8</text>
<text x="419.5" y="164.1">7 (D7)</text>
<text x="212.1" y="168.7">8</text>
<text x="244.7" y="168.7">9</text>
<text x="412.3" y="176.9">1</text>
<text x="412.3" y="179.7">2</text>
<text x="419.5" y="177.8">8 (B0)</text>
<text x="412.3" y="182.4">3</text>
<text x="412.3" y="185.2">4</text>
<text x="419.5" y="180.6">9 (B1)</text>
<text x="419.5" y="183.3">10 (B2)</text>
<text x="412.3" y="187.9">5</text>
<text x="412.3" y="190.6">6</text>
<text x="419.5" y="186">11 (B3)</text>
<text x="419.5" y="188.8">12 (B4)</text>
<text x="419.5" y="191.5">13 (B5)</text>
<text x="412.3" y="193.4">7</text>
<text x="412.3" y="196.2">8</text>
<text x="419.5" y="194.3">GND</text>
<text x="419.5" y="197">AREF</text>
<text x="262" y="212.1">VMOT</text>
<text x="278.5" y="212.1">+5V</text>
<text x="346.5" y="215.3">6</text>
<text x="359.9" y="215.3">5</text>
<text x="141.3" y="217.6">+5V</text>
<text x="346.5" y="220.8">2</text>
<text x="346.5" y="218.1">4</text>
<text x="359.9" y="220.8">1</text>
<text x="359.9" y="218.1">3</text>
<text x="423.8" y="217.6">+5V</text>
<text x="151.7" y="226.3">6</text>
<text x="165.2" y="226.3">5</text>
<text x="217.6" y="226.3">2</text>
<text x="217.6" y="223.6">1</text>
<text x="250.2" y="226.3">15</text>
<text x="250.2" y="223.6">16</text>
<text x="439.8" y="226.3">1</text>
<text x="446.9" y="226.9">Vin</text>
<text x="151.7" y="231.8">2</text>
<text x="151.7" y="229.1">4</text>
<text x="165.2" y="231.8">1</text>
<text x="165.2" y="229.1">3</text>
<text x="217.6" y="229.1">3</text>
<text x="217.6" y="231.8">4</text>
<text x="250.2" y="231.8">13</text>
<text x="250.2" y="229.1">14</text>
<text x="286.1" y="231.8">3</text>
<text x="286.1" y="229.1">4</text>
<text x="439.8" y="229.1">2</text>
<text x="439.8" y="231.8">3</text>
<text x="446.9" y="229.7">Gnd</text>
<text x="446.9" y="232.4">Gnd</text>
<text x="217.6" y="234.5">5</text>
<text x="217.6" y="237.3">6</text>
<text x="250.2" y="237.3">11</text>
<text x="250.2" y="234.5">12</text>
<text x="286.1" y="237.3">1</text>
<text x="286.1" y="234.5">2</text>
<text x="439.8" y="234.5">4</text>
<text x="439.8" y="237.3">5</text>
<text x="446.9" y="237.9">3.3V</text>
<text x="446.9" y="235.1">5V</text>
<text x="217.6" y="240">7</text>
<text x="217.6" y="242.8">8</text>
<text x="250.2" y="240">10</text>
<text x="250.2" y="242.8">9</text>
<text x="406.8" y="240">2</text>
<text x="428.5" y="240">1</text>
<text x="439.8" y="240">6</text>
<text x="446.9" y="240.6">RESET</text>
<text x="439.8" y="253.7">1</text>
<text x="439.8" y="256.5">2</text>
<text x="446.9" y="254.3">A0</text>
<text x="446.9" y="257.1">A1</text>
<text x="439.8" y="259.2">3</text>
<text x="439.8" y="262">4</text>
<text x="446.9" y="259.8">A2</text>
<text x="446.9" y="262.6">A3</text>
<text x="439.8" y="264.7">5</text>
<text x="439.8" y="267.5">6</text>
<text x="446.9" y="265.3">A4</text>
<text x="446.9" y="268.1">A5</text>
<text x="264.8" y="283.4">VMOT</text>
<text x="281.2" y="283.4">+5V</text>
<text x="144" y="288.9">+5V</text>
<text x="154.5" y="297.6">6</text>
<text x="167.9" y="297.6">5</text>
<text x="220.3" y="297.6">2</text>
<text x="220.3" y="294.9">1</text>
<text x="253" y="297.6">15</text>
<text x="253" y="294.9">16</text>
<text x="154.5" y="303.1">2</text>
<text x="154.5" y="300.4">4</text>
<text x="167.9" y="303.1">1</text>
<text x="167.9" y="300.4">3</text>
<text x="220.3" y="300.4">3</text>
<text x="220.3" y="303.1">4</text>
<text x="220.3" y="305.9">5</text>
<text x="253" y="305.9">12</text>
<text x="253" y="303.1">13</text>
<text x="253" y="300.4">14</text>
<text x="288.9" y="305.9">2</text>
<text x="288.9" y="303.1">3</text>
<text x="288.9" y="300.4">4</text>
<text x="220.3" y="311.4">7</text>
<text x="220.3" y="308.6">6</text>
<text x="253" y="311.4">10</text>
<text x="253" y="308.6">11</text>
<text x="288.9" y="308.6">1</text>
<text x="220.3" y="314.1">8</text>
<text x="253" y="314.1">9</text>
<text x="454" y="398.6">Title</text>
<text x="454" y="406.8">Size</text>
<text x="465" y="406.8">Document Number</text>
<text x="544.6" y="406.8">Rev</text>
<text x="454" y="415.1">Date:</text>
<text x="508.9" y="415.1">Sheet</text>
<text x="530.8" y="415.1">of</text>
</g>
<g font-size="2.5" fill="#000080">
<text x="146.8" y="74.4">6P</text>
<text x="214.5" y="73.8">A1</text>
<text x="281.2" y="77.7">TB2</text>
<text x="147.1" y="91.9">JP1</text>
<text x="221.7" y="103.4">A4988</text>
<text x="261.7" y="102.4">C5</text>
<text x="261.7" y="104.8">47uF</text>
<text x="278.2" y="102.4">C1</text>
<text x="278.2" y="104.8">.1UF</text>
<text x="399.7" y="107.8">TB1</text>
<text x="454" y="110.6">Mounting Hole</text>
<text x="397.5" y="119.6">2C</text>
<text x="454" y="121.6">Mounting Hole</text>
<text x="454" y="132.5">Mounting Hole</text>
<text x="415.6" y="140.8">J1</text>
<text x="454" y="143.5">Mounting Hole</text>
<text x="149.5" y="145.7">6P</text>
<text x="217.3" y="145.1">A2</text>
<text x="284" y="149">TB3</text>
<text x="149.8" y="163.3">JP2</text>
<text x="264.5" y="173.7">C6</text>
<text x="280.9" y="173.7">C2</text>
<text x="415.6" y="173.7">J2</text>
<text x="224.4" y="174.8">A4988</text>
<text x="264.5" y="176.1">47uF</text>
<text x="280.9" y="176.1">.1UF</text>
<text x="369" y="187.4">R13</text>
<text x="369" y="190.1">10K</text>
<text x="155" y="219.8">6P</text>
<text x="222.8" y="219.2">A3</text>
<text x="289.4" y="223.1">TB4</text>
<text x="352.5" y="225.8">JP5</text>
<text x="443.1" y="223.1">J3</text>
<text x="155.3" y="237.3">JP3</text>
<text x="416.4" y="237">S1</text>
<text x="415.6" y="243.9">SPST</text>
<text x="229.9" y="248.8">A4988</text>
<text x="270" y="247.7">C7</text>
<text x="270" y="250.2">47uF</text>
<text x="286.4" y="247.7">C3</text>
<text x="286.4" y="250.2">.1UF</text>
<text x="443.1" y="250.5">J4</text>
<text x="157.8" y="291.1">6P</text>
<text x="225.5" y="290.5">A4</text>
<text x="292.2" y="294.4">TB5</text>
<text x="158" y="308.7">JP4</text>
<text x="232.6" y="320.2">A4988</text>
<text x="272.7" y="319.1">C8</text>
<text x="272.7" y="321.5">47uF</text>
<text x="289.2" y="319.1">C4</text>
<text x="289.2" y="321.5">.1UF</text>
</g>
<g font-size="2.5" fill="#004080">
<text x="214" y="79.3">ENABLE</text>
<text x="214" y="82.1">MS1</text>
<text x="230.4" y="82.1">GND_2</text>
<text x="231.5" y="79.3">VMOT</text>
<text x="214" y="84.8">MS2</text>
<text x="214" y="87.6">MS3</text>
<text x="235.6" y="87.6">2A</text>
<text x="235.6" y="84.8">2B</text>
<text x="214" y="90.3">RESET</text>
<text x="214" y="93">SLEEP</text>
<text x="214" y="95.8">STEP</text>
<text x="234.3" y="95.8">Vdd</text>
<text x="235.6" y="93">1B</text>
<text x="235.6" y="90.3">1A</text>
<text x="214" y="98.5">DIR</text>
<text x="231.2" y="98.5">Gnd_1</text>
<text x="216.7" y="150.6">ENABLE</text>
<text x="216.7" y="153.4">MS1</text>
<text x="233.2" y="153.4">GND_2</text>
<text x="234.3" y="150.6">VMOT</text>
<text x="216.7" y="156.1">MS2</text>
<text x="216.7" y="158.9">MS3</text>
<text x="216.7" y="161.6">RESET</text>
<text x="238.4" y="161.6">1A</text>
<text x="238.4" y="158.9">2A</text>
<text x="238.4" y="156.1">2B</text>
<text x="216.7" y="164.4">SLEEP</text>
<text x="216.7" y="167.1">STEP</text>
<text x="237" y="167.1">Vdd</text>
<text x="238.4" y="164.4">1B</text>
<text x="216.7" y="169.9">DIR</text>
<text x="234" y="169.9">Gnd_1</text>
<text x="222.2" y="224.7">ENABLE</text>
<text x="222.2" y="227.5">MS1</text>
<text x="238.7" y="227.5">GND_2</text>
<text x="239.8" y="224.7">VMOT</text>
<text x="222.2" y="230.2">MS2</text>
<text x="222.2" y="232.9">MS3</text>
<text x="243.9" y="232.9">2A</text>
<text x="243.9" y="230.2">2B</text>
<text x="222.2" y="235.7">RESET</text>
<text x="222.2" y="238.4">SLEEP</text>
<text x="243.9" y="238.4">1B</text>
<text x="243.9" y="235.7">1A</text>
<text x="222.2" y="241.2">STEP</text>
<text x="222.2" y="243.9">DIR</text>
<text x="239.5" y="243.9">Gnd_1</text>
<text x="242.5" y="241.2">Vdd</text>
<text x="225" y="296">ENABLE</text>
<text x="225" y="298.8">MS1</text>
<text x="241.4" y="298.8">GND_2</text>
<text x="242.5" y="296">VMOT</text>
<text x="225" y="301.5">MS2</text>
<text x="225" y="304.3">MS3</text>
<text x="246.6" y="304.3">2A</text>
<text x="246.6" y="301.5">2B</text>
<text x="225" y="307">RESET</text>
<text x="225" y="309.8">SLEEP</text>
<text x="246.6" y="309.8">1B</text>
<text x="246.6" y="307">1A</text>
<text x="225" y="312.5">STEP</text>
<text x="225" y="315.2">DIR</text>
<text x="242.2" y="315.2">Gnd_1</text>
<text x="245.3" y="312.5">Vdd</text>
</g>
<g font-size="2.5" fill="#808080">
<text x="257.3" y="102.4">+</text>
<text x="260.1" y="173.7">+</text>
<text x="265.6" y="247.8">+</text>
<text x="268.3" y="319.1">+</text>
</g>
<g font-size="2.5" fill="#408080">
<text x="456.8" y="409.6">C</text>
<text x="468.3" y="415.1">Sunday, March 11, 2012</text>
<text x="522.6" y="415.1">1</text>
<text x="539.1" y="415.1">1</text>
</g>
<g font-size="2.2">
<text x="180.3" y="79.1">MOTOR_DISABLE</text>
<text x="98" y="98.3">X_STEP</text>
<text x="98" y="117.5">X_DIR</text>
<text x="183" y="150.4">MOTOR_DISABLE</text>
<text x="383.2" y="150.4">X_STEP</text>
<text x="383.2" y="153.1">Y_STEP</text>
<text x="383.2" y="155.9">Z_STEP</text>
<text x="383.2" y="158.6">X_DIR</text>
<text x="383.2" y="161.4">Y_DIR</text>
<text x="383.2" y="164.1">Z_DIR</text>
<text x="100.7" y="169.6">Y_STEP</text>
<text x="344.8" y="177.8">MOTOR_DISABLE</text>
<text x="100.7" y="188.8">Y_DIR</text>
<text x="311.9" y="219">A_STEP</text>
<text x="188.5" y="224.5">MOTOR_DISABLE</text>
<text x="314.7" y="232.7">A_DIR</text>
<text x="106.2" y="243.6">Z_STEP</text>
<text x="106.2" y="262.8">Z_DIR</text>
<text x="191.2" y="295.8">MOTOR_DISABLE</text>
<text x="108.9" y="315">A_STEP</text>
<text x="108.9" y="334.2">A_DIR</text>
</g>
<g font-size="1">
<text x="56.5" y="1.1">5</text>
<text x="166.8" y="1.1">4</text>
<text x="277.1" y="1.1">3</text>
<text x="387.4" y="1.1">2</text>
<text x="497.6" y="1.1">1</text>
<text x=".4" y="54.1">D</text>
<text x="553.1" y="54.1">D</text>
<text x=".4" y="157.6">C</text>
<text x="553.1" y="157.6">C</text>
<text x=".4" y="261.2">B</text>
<text x="553.1" y="261.2">B</text>
<text x=".4" y="364.7">A</text>
<text x="553.1" y="364.7">A</text>
<text x="56.5" y="416.7">5</text>
<text x="166.8" y="416.7">4</text>
<text x="277.1" y="416.7">3</text>
<text x="387.4" y="416.7">2</text>
<text x="497.6" y="416.7">1</text>
</g>
</svg>
